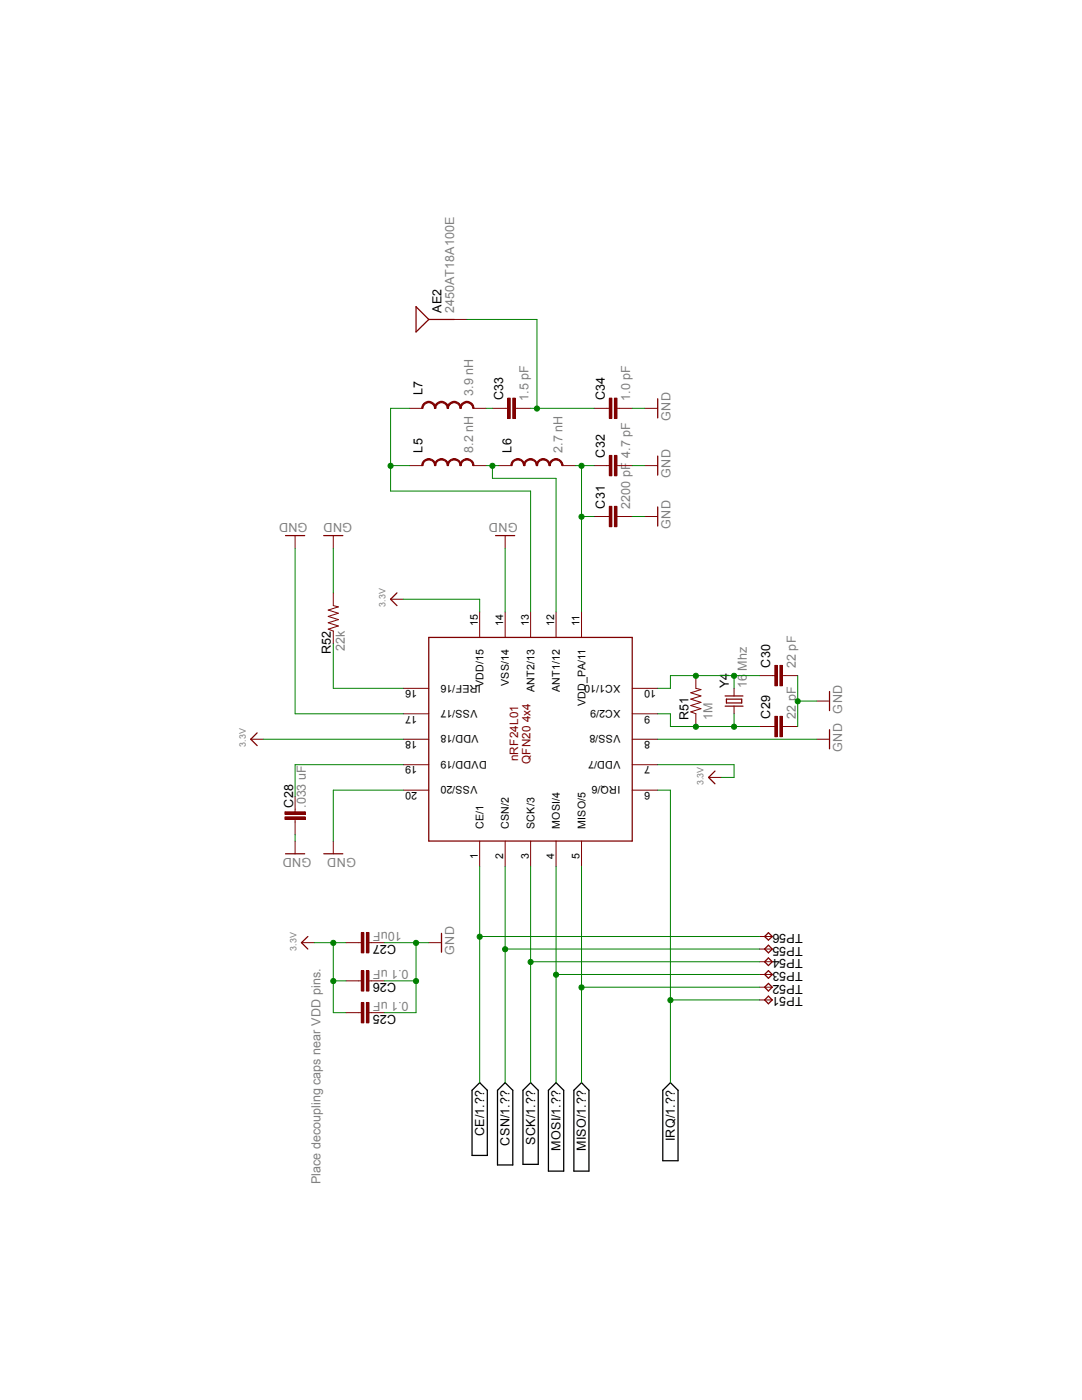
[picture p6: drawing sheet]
<svg xmlns="http://www.w3.org/2000/svg" width="216mm" height="279mm" viewBox="0 0 216 279" stroke-linecap="round" stroke-linejoin="round" font-family="sans-serif">
<path d="M95.7 216.1l1.5 1.5v13h-3v-13zM100.8 216.1l1.5 1.5v14.9h-3v-14.9zM105.9 216.1l1.5 1.5v14.8h-3v-14.8zM111 216.1l1.5 1.5v16.1h-3.1v-16.1zM114.5 217.6l1.5-1.5 1.5 1.5v16.1h-3zM133.8 216.1l1.5 1.5v14h-3.1v-14z" fill="none" stroke="#000" stroke-width=".25"/>
<path d="M83 61.2l2.6 2.6-2.6 2.5zM85.6 63.8h5" fill="none" stroke="#800000" stroke-width=".25"/>
<path d="M90.6 63.8h2.6" fill="none" stroke="#800000" stroke-width=".2"/>
<path d="M102.3 91.9l.8-.4h.2v.3a1.12 1.12 0 0 0-1.1 1.1h-.3v-.2z" fill-rule="evenodd" fill="#800000"/>
<path d="M102.3 91.9l.8-.4h.2v.3a1.12 1.12 0 0 0-1.1 1.1h-.3v-.2z" fill="none" stroke="#800000" stroke-width=".2"/>
<path d="M103.3 91.5a1.45 1.45 0 0 1 1.4 1.4h-.2a1.12 1.12 0 0 0-1.2-1.1z" fill-rule="evenodd" fill="#800000"/>
<path d="M103.3 91.5a1.45 1.45 0 0 1 1.4 1.4h-.2a1.12 1.12 0 0 0-1.2-1.1z" fill="none" stroke="#800000" stroke-width=".2"/>
<path d="M104.9 91.9l.7-.4h.3v.3a1.12 1.12 0 0 0-1.2 1.1h-.2v-.2z" fill-rule="evenodd" fill="#800000"/>
<path d="M104.9 91.9l.7-.4h.3v.3a1.12 1.12 0 0 0-1.2 1.1h-.2v-.2z" fill="none" stroke="#800000" stroke-width=".2"/>
<path d="M105.9 91.5a1.45 1.45 0 0 1 1.4 1.4h-.3a1.12 1.12 0 0 0-1.1-1.1z" fill-rule="evenodd" fill="#800000"/>
<path d="M105.9 91.5a1.45 1.45 0 0 1 1.4 1.4h-.3a1.12 1.12 0 0 0-1.1-1.1z" fill="none" stroke="#800000" stroke-width=".2"/>
<path d="M107.4 91.9l.8-.4h.2v.3a1.12 1.12 0 0 0-1.1 1.1h-.3v-.2z" fill-rule="evenodd" fill="#800000"/>
<path d="M107.4 91.9l.8-.4h.2v.3a1.12 1.12 0 0 0-1.1 1.1h-.3v-.2z" fill="none" stroke="#800000" stroke-width=".2"/>
<path d="M108.4 91.5a1.45 1.45 0 0 1 1.4 1.4h-.2a1.21 1.21 0 0 0-1.2-1.1z" fill-rule="evenodd" fill="#800000"/>
<path d="M108.4 91.5a1.45 1.45 0 0 1 1.4 1.4h-.2a1.21 1.21 0 0 0-1.2-1.1z" fill="none" stroke="#800000" stroke-width=".2"/>
<path d="M109.9 91.9l.8-.4h.3v.3a1.12 1.12 0 0 0-1.2 1.1h-.2v-.2z" fill-rule="evenodd" fill="#800000"/>
<path d="M109.9 91.9l.8-.4h.3v.3a1.12 1.12 0 0 0-1.2 1.1h-.2v-.2z" fill="none" stroke="#800000" stroke-width=".2"/>
<path d="M111 91.5a1.45 1.45 0 0 1 1.4 1.4h-.3a1.21 1.21 0 0 0-1.1-1.1z" fill-rule="evenodd" fill="#800000"/>
<path d="M99.5 92.9h2.6M111 91.5a1.45 1.45 0 0 1 1.4 1.4h-.3a1.21 1.21 0 0 0-1.1-1.1zM112.2 92.9h2.6" fill="none" stroke="#800000" stroke-width=".2"/>
<path d="M84.5 91.9l.8-.4h.3v.3a1.12 1.12 0 0 0-1.2 1.1h-.2v-.2z" fill-rule="evenodd" fill="#800000"/>
<path d="M84.5 91.9l.8-.4h.3v.3a1.12 1.12 0 0 0-1.2 1.1h-.2v-.2z" fill="none" stroke="#800000" stroke-width=".2"/>
<path d="M85.6 91.5a1.37 1.37 0 0 1 1.4 1.4h-.3a1.12 1.12 0 0 0-1.1-1.1z" fill-rule="evenodd" fill="#800000"/>
<path d="M85.6 91.5a1.37 1.37 0 0 1 1.4 1.4h-.3a1.12 1.12 0 0 0-1.1-1.1z" fill="none" stroke="#800000" stroke-width=".2"/>
<path d="M87.1 91.9l.8-.4h.2v.3a1.12 1.12 0 0 0-1.1 1.1h-.3v-.2z" fill-rule="evenodd" fill="#800000"/>
<path d="M87.1 91.9l.8-.4h.2v.3a1.12 1.12 0 0 0-1.1 1.1h-.3v-.2z" fill="none" stroke="#800000" stroke-width=".2"/>
<path d="M88.1 91.5a1.37 1.37 0 0 1 1.4 1.4h-.3a1.12 1.12 0 0 0-1.1-1.1z" fill-rule="evenodd" fill="#800000"/>
<path d="M88.1 91.5a1.37 1.37 0 0 1 1.4 1.4h-.3a1.12 1.12 0 0 0-1.1-1.1z" fill="none" stroke="#800000" stroke-width=".2"/>
<path d="M89.6 91.9l.8-.4h.2v.3a1.12 1.12 0 0 0-1.1 1.1h-.3v-.2z" fill-rule="evenodd" fill="#800000"/>
<path d="M89.6 91.9l.8-.4h.2v.3a1.12 1.12 0 0 0-1.1 1.1h-.3v-.2z" fill="none" stroke="#800000" stroke-width=".2"/>
<path d="M90.6 91.5a1.37 1.37 0 0 1 1.4 1.4h-.2a1.12 1.12 0 0 0-1.2-1.1z" fill-rule="evenodd" fill="#800000"/>
<path d="M90.6 91.5a1.37 1.37 0 0 1 1.4 1.4h-.2a1.12 1.12 0 0 0-1.2-1.1z" fill="none" stroke="#800000" stroke-width=".2"/>
<path d="M92.2 91.9l.8-.4h.2v.3a1.12 1.12 0 0 0-1.2 1.1h-.2v-.2z" fill-rule="evenodd" fill="#800000"/>
<path d="M92.2 91.9l.8-.4h.2v.3a1.12 1.12 0 0 0-1.2 1.1h-.2v-.2z" fill="none" stroke="#800000" stroke-width=".2"/>
<path d="M93.2 91.5a1.37 1.37 0 0 1 1.4 1.4h-.3a1.12 1.12 0 0 0-1.1-1.1z" fill-rule="evenodd" fill="#800000"/>
<path d="M81.7 92.9h2.6M93.2 91.5a1.37 1.37 0 0 1 1.4 1.4h-.3a1.12 1.12 0 0 0-1.1-1.1zM94.4 92.9h2.6" fill="none" stroke="#800000" stroke-width=".2"/>
<path d="M84.5 80.5l.8-.4h.3v.2a1.21 1.21 0 0 0-1.2 1.2h-.2v-.2z" fill-rule="evenodd" fill="#800000"/>
<path d="M84.5 80.5l.8-.4h.3v.2a1.21 1.21 0 0 0-1.2 1.2h-.2v-.2z" fill="none" stroke="#800000" stroke-width=".2"/>
<path d="M85.6 80.1a1.37 1.37 0 0 1 1.4 1.4h-.3a1.19 1.19 0 0 0-1.1-1.2z" fill-rule="evenodd" fill="#800000"/>
<path d="M85.6 80.1a1.37 1.37 0 0 1 1.4 1.4h-.3a1.19 1.19 0 0 0-1.1-1.2z" fill="none" stroke="#800000" stroke-width=".2"/>
<path d="M87.1 80.5l.8-.4h.2v.2a1.21 1.21 0 0 0-1.1 1.2h-.3v-.2z" fill-rule="evenodd" fill="#800000"/>
<path d="M87.1 80.5l.8-.4h.2v.2a1.21 1.21 0 0 0-1.1 1.2h-.3v-.2z" fill="none" stroke="#800000" stroke-width=".2"/>
<path d="M88.1 80.1a1.37 1.37 0 0 1 1.4 1.4h-.3a1.19 1.19 0 0 0-1.1-1.2z" fill-rule="evenodd" fill="#800000"/>
<path d="M88.1 80.1a1.37 1.37 0 0 1 1.4 1.4h-.3a1.19 1.19 0 0 0-1.1-1.2z" fill="none" stroke="#800000" stroke-width=".2"/>
<path d="M89.6 80.5l.8-.4h.2v.2a1.21 1.21 0 0 0-1.1 1.2h-.3v-.2z" fill-rule="evenodd" fill="#800000"/>
<path d="M89.6 80.5l.8-.4h.2v.2a1.21 1.21 0 0 0-1.1 1.2h-.3v-.2z" fill="none" stroke="#800000" stroke-width=".2"/>
<path d="M90.6 80.1a1.37 1.37 0 0 1 1.4 1.4h-.2a1.19 1.19 0 0 0-1.2-1.2z" fill-rule="evenodd" fill="#800000"/>
<path d="M90.6 80.1a1.37 1.37 0 0 1 1.4 1.4h-.2a1.19 1.19 0 0 0-1.2-1.2z" fill="none" stroke="#800000" stroke-width=".2"/>
<path d="M92.2 80.5l.8-.4h.2v.2a1.21 1.21 0 0 0-1.2 1.2h-.2v-.2z" fill-rule="evenodd" fill="#800000"/>
<path d="M92.2 80.5l.8-.4h.2v.2a1.21 1.21 0 0 0-1.2 1.2h-.2v-.2z" fill="none" stroke="#800000" stroke-width=".2"/>
<path d="M93.2 80.1a1.37 1.37 0 0 1 1.4 1.4h-.3a1.19 1.19 0 0 0-1.1-1.2z" fill-rule="evenodd" fill="#800000"/>
<path d="M81.7 81.5h2.6M93.2 80.1a1.37 1.37 0 0 1 1.4 1.4h-.3a1.19 1.19 0 0 0-1.1-1.2zM94.4 81.5h2.6M66.5 118.3v2.6l1 .2-2 .7 2 .6-2 .6 2 .7-2 .6 2 .6-2 .7 1 .3v2.6M138.9 134.8v2.6l1 .2-2.1 .7 2.1 .6-2.1 .6 2.1 .7-2.1 .6 2.1 .6-2.1 .7 1.1 .4v2.5" fill="none" stroke="#800000" stroke-width=".2"/>
<path d="M56.9 162h4v.5h-4z" fill-rule="evenodd" fill="#800000"/>
<path d="M56.9 162h4v.5h-4z" fill="none" stroke="#800000" stroke-width=".2"/>
<path d="M56.9 163h4v.5h-4z" fill-rule="evenodd" fill="#800000"/>
<path d="M58.9 159v3M56.9 163h4v.5h-4zM58.9 163.5v3.1" fill="none" stroke="#800000" stroke-width=".2"/>
<path d="M102.3 79.5h.5v4h-.5z" fill-rule="evenodd" fill="#800000"/>
<path d="M102.3 79.5h.5v4h-.5z" fill="none" stroke="#800000" stroke-width=".2"/>
<path d="M101.3 79.5h.5v4h-.5z" fill-rule="evenodd" fill="#800000"/>
<path d="M101.3 79.5h.5v4h-.5zM98.3 81.5h3M102.8 81.5h3.1" fill="none" stroke="#800000" stroke-width=".2"/>
<path d="M122.6 79.5h.5v4h-.5z" fill-rule="evenodd" fill="#800000"/>
<path d="M122.6 79.5h.5v4h-.5z" fill="none" stroke="#800000" stroke-width=".2"/>
<path d="M121.6 79.5h.5v4h-.5z" fill-rule="evenodd" fill="#800000"/>
<path d="M121.6 79.5h.5v4h-.5zM118.5 81.5h3.1M123.1 81.5h3.1" fill="none" stroke="#800000" stroke-width=".2"/>
<path d="M122.6 101h.5v4.1h-.5z" fill-rule="evenodd" fill="#800000"/>
<path d="M122.6 101h.5v4.1h-.5z" fill="none" stroke="#800000" stroke-width=".2"/>
<path d="M121.6 101h.5v4.1h-.5z" fill-rule="evenodd" fill="#800000"/>
<path d="M118.5 103.1h3.1M121.6 101h.5v4.1h-.5zM123.1 103.1h3.1" fill="none" stroke="#800000" stroke-width=".2"/>
<path d="M122.6 90.9h.5v4.1h-.5z" fill-rule="evenodd" fill="#800000"/>
<path d="M122.6 90.9h.5v4.1h-.5z" fill="none" stroke="#800000" stroke-width=".2"/>
<path d="M121.6 90.9h.5v4.1h-.5z" fill-rule="evenodd" fill="#800000"/>
<path d="M118.5 92.9h3.1M121.6 90.9h.5v4.1h-.5zM123.1 92.9h3.1" fill="none" stroke="#800000" stroke-width=".2"/>
<path d="M155.6 143h.5v4h-.5z" fill-rule="evenodd" fill="#800000"/>
<path d="M155.6 143h.5v4h-.5z" fill="none" stroke="#800000" stroke-width=".2"/>
<path d="M154.6 143h.5v4h-.5z" fill-rule="evenodd" fill="#800000"/>
<path d="M151.6 145h3M154.6 143h.5v4h-.5zM156.1 145h3.1" fill="none" stroke="#800000" stroke-width=".2"/>
<path d="M155.6 132.8h.5v4.1h-.5z" fill-rule="evenodd" fill="#800000"/>
<path d="M155.6 132.8h.5v4.1h-.5z" fill="none" stroke="#800000" stroke-width=".2"/>
<path d="M154.6 132.8h.5v4.1h-.5z" fill-rule="evenodd" fill="#800000"/>
<g fill="none" stroke="#800000" stroke-width=".2">
<path d="M128.7 92.9h2.5M128.7 81.5h2.5M58.9 106.9v2.5M66.5 106.9v2.5M128.7 103.1h2.5M80.5 137.4h5.1M95.7 122.1v5.1M100.8 122.1v5.1M105.9 122.1v5.1M111 122.1v5.1M116 122.1v5.1M126.2 137.4h5"/>
<path d="M146.5 137.4v1.5M151.6 134.8h3M154.6 132.8h.5v4.1h-.5zM156.1 134.8h3.1M163 139.9h2.5M80.5 152.6h5.1M80.5 157.7h5.1M80.5 147.5h5.1M80.5 142.5h5.1M126.2 152.6h5M126.2 157.7h5M126.2 147.5h5"/>
<path d="M126.2 142.5h5M146.5 140.9v1.6M58.9 167.9v2.5M95.7 167.9v5M100.8 167.9v5M105.9 167.9v5M111 167.9v5M116 167.9v5"/>
</g>
<path d="M131.2 79.6v3.8M131.2 91v3.8M57 106.9h3.8M64.6 106.9h3.8M131.2 101.2v3.8M85.6 127.2h40.6v40.7h-40.6zM144.7 138.9h3.6M144.9 139.5h3.1v.8h-3.1zM165.5 138v3.8M144.7 140.9h3.6M57 170.4h3.8" fill="none" stroke="#800000" stroke-width=".25"/>
<path d="M73.1 193.7h.5v4.1h-.5z" fill-rule="evenodd" fill="#800000"/>
<path d="M73.1 193.7h.5v4.1h-.5z" fill="none" stroke="#800000" stroke-width=".2"/>
<path d="M72.1 193.7h.5v4.1h-.5z" fill-rule="evenodd" fill="#800000"/>
<path d="M100.8 106.9v2.5M163 147.5h2.5M66.5 167.9v2.5M69 195.7h3.1M72.1 193.7h.5v4.1h-.5zM73.6 195.7h3.1M85.6 188.1h2.5" fill="none" stroke="#800000" stroke-width=".2"/>
<path d="M98.9 106.9h3.8M165.5 145.6v3.8M64.6 170.4h3.8M88.1 186.3v3.7" fill="none" stroke="#800000" stroke-width=".25"/>
<path d="M73.1 186.1h.5v4.1h-.5z" fill-rule="evenodd" fill="#800000"/>
<path d="M73.1 186.1h.5v4.1h-.5z" fill="none" stroke="#800000" stroke-width=".2"/>
<path d="M72.1 186.1h.5v4.1h-.5z" fill-rule="evenodd" fill="#800000"/>
<path d="M69 188.1h3.1M72.1 186.1h.5v4.1h-.5zM73.6 188.1h3.1" fill="none" stroke="#800000" stroke-width=".2"/>
<path d="M73.1 200.1h.5v4h-.5z" fill-rule="evenodd" fill="#800000"/>
<path d="M73.1 200.1h.5v4h-.5z" fill="none" stroke="#800000" stroke-width=".2"/>
<path d="M72.1 200.1h.5v4h-.5z" fill-rule="evenodd" fill="#800000"/>
<g fill="none" stroke="#800000" stroke-width=".2">
<path d="M77.9 119.6h2.6M50 147.5h2.6M141.4 155.2h2.5M60.2 188.1h2.5M151.6 194.5h2.5M151.6 199.6h2.5M151.6 197h2.5M151.6 186.9h2.5M151.6 191.9h2.5M151.6 189.4h2.5M69 202.1h3.1M72.1 200.1h.5v4h-.5z"/>
<path d="M73.6 202.1h3.1"/>
</g>
<path d="M79.2 118.3l-1.3 1.3 1.3 1.3M51.3 146.3l-1.3 1.2 1.3 1.3M142.7 153.9l-1.3 1.3 1.3 1.2M61.4 186.9l-1.2 1.2 1.2 1.3M153.3 193.7l.8 .8-.8 .7-.7-.7zM153.3 198.8l.8 .8-.8 .7-.7-.7zM153.3 196.3l.8 .7-.8 .8-.7-.8zM153.3 186.1l.8 .8-.8 .7-.7-.7zM153.3 191.2l.8 .7-.8 .8-.7-.8zM153.3 188.6l.8 .8-.8 .8-.7-.8z" fill="none" stroke="#800000" stroke-width=".25"/>
<path d="M95.7 172.9v43.2M95.7 186.9h55.9" fill="none" stroke="#008000" stroke-width=".2"/>
<circle cx="95.7" cy="186.9" r=".51" fill="#008000"/>
<g fill="none" stroke="#008000" stroke-width=".2">
<path d="M100.8 172.9v43.2M100.8 189.4h50.8"/>
<circle cx="95.7" cy="186.9" r=".51"/>
</g>
<circle cx="100.8" cy="189.4" r=".51" fill="#008000"/>
<g fill="none" stroke="#008000" stroke-width=".2">
<path d="M105.9 172.9v43.2M105.9 191.9h45.7"/>
<circle cx="100.8" cy="189.4" r=".51"/>
</g>
<circle cx="105.9" cy="192" r=".51" fill="#008000"/>
<g fill="none" stroke="#008000" stroke-width=".2">
<path d="M111 172.9v43.2M111 194.5h40.6"/>
<circle cx="105.9" cy="192" r=".51"/>
</g>
<circle cx="111" cy="194.5" r=".51" fill="#008000"/>
<g fill="none" stroke="#008000" stroke-width=".2">
<path d="M116 172.9v43.2M116 197h35.6"/>
<circle cx="111" cy="194.5" r=".51"/>
</g>
<circle cx="116" cy="197.1" r=".51" fill="#008000"/>
<g fill="none" stroke="#008000" stroke-width=".2">
<path d="M131.2 157.7h2.6v58.4M133.8 199.6h17.8"/>
<circle cx="116" cy="197.1" r=".51"/>
</g>
<circle cx="133.8" cy="199.6" r=".51" fill="#008000"/>
<g fill="none" stroke="#008000" stroke-width=".2">
<path d="M131.2 142.5h2.6v2.5h17.8M146.5 142.5v2.5"/>
<circle cx="133.8" cy="199.6" r=".51"/>
</g>
<circle cx="146.5" cy="145" r=".51" fill="#008000"/>
<circle cx="146.5" cy="145" r=".51" fill="none" stroke="#008000" stroke-width=".2"/>
<circle cx="138.8" cy="145" r=".51" fill="#008000"/>
<g fill="none" stroke="#008000" stroke-width=".2">
<path d="M146.5 134.8v2.6M151.6 134.8h-17.8v2.6h-2.6"/>
<circle cx="138.8" cy="145" r=".51"/>
</g>
<circle cx="146.5" cy="134.9" r=".51" fill="#008000"/>
<circle cx="146.5" cy="134.9" r=".51" fill="none" stroke="#008000" stroke-width=".2"/>
<circle cx="138.8" cy="134.9" r=".51" fill="#008000"/>
<g fill="none" stroke="#008000" stroke-width=".2">
<path d="M77.9 92.9h3.8M81.7 81.5h-3.8v16.5h28v24.1"/>
<circle cx="138.8" cy="134.9" r=".51"/>
</g>
<circle cx="77.9" cy="93" r=".51" fill="#008000"/>
<g fill="none" stroke="#008000" stroke-width=".2">
<path d="M97 92.9h2.5M98.3 92.9v2.6h12.7v26.6M66.5 128.5v8.9h14M80.5 152.6h-21.6v6.4"/>
<circle cx="77.9" cy="93" r=".51"/>
</g>
<circle cx="98.3" cy="93" r=".51" fill="#008000"/>
<g fill="none" stroke="#008000" stroke-width=".2">
<path d="M93.2 63.8h13.9v17.7M105.9 81.5h12.6"/>
<circle cx="98.3" cy="93" r=".51"/>
</g>
<circle cx="107.1" cy="81.5" r=".51" fill="#008000"/>
<g fill="none" stroke="#008000" stroke-width=".2">
<path d="M126.2 81.5h2.5M100.8 109.4v12.7M126.2 103.1h2.5M159.2 139.9v5.1M80.5 157.7h-14v10.2M131.2 147.5h31.8"/>
<circle cx="107.1" cy="81.5" r=".51"/>
</g>
<circle cx="159.2" cy="140" r=".51" fill="#008000"/>
<g fill="none" stroke="#008000" stroke-width=".2">
<path d="M126.2 92.9h2.5M58.9 109.4v33.1h21.6M66.5 109.4v8.9M159.2 134.8v5.1h3.8M58.9 166.6v1.3M76.7 188.1h8.9M83 188.1v14"/>
<circle cx="159.2" cy="140" r=".51"/>
</g>
<circle cx="83" cy="188.2" r=".51" fill="#008000"/>
<g fill="none" stroke="#008000" stroke-width=".2">
<path d="M76.7 195.7h6.3M76.7 202.1h6.3"/>
<circle cx="83" cy="188.2" r=".51"/>
</g>
<circle cx="83" cy="195.8" r=".51" fill="#008000"/>
<g fill="none" stroke="#008000" stroke-width=".2">
<path d="M97 81.5h1.3M114.8 92.9h1.2v29.2M116 103.1h2.5"/>
<circle cx="83" cy="195.8" r=".51"/>
</g>
<circle cx="116" cy="103.1" r=".51" fill="#008000"/>
<g fill="none" stroke="#008000" stroke-width=".2">
<path d="M116 92.9h2.5"/>
<circle cx="116" cy="103.1" r=".51"/>
</g>
<circle cx="116" cy="93" r=".51" fill="#008000"/>
<g fill="none" stroke="#008000" stroke-width=".2">
<path d="M62.7 188.1h6.3M66.5 188.1v14"/>
<circle cx="116" cy="93" r=".51"/>
</g>
<circle cx="66.5" cy="188.2" r=".51" fill="#008000"/>
<g fill="none" stroke="#008000" stroke-width=".2">
<path d="M66.5 195.7h2.5M66.5 202.1h2.5"/>
<circle cx="66.5" cy="188.2" r=".51"/>
</g>
<circle cx="66.5" cy="195.8" r=".51" fill="#008000"/>
<g fill="none" stroke="#008000" stroke-width=".2">
<path d="M80.5 119.6h15.2v2.5M52.6 147.5h27.9M131.2 152.6h15.3v2.6h-2.6"/>
<circle cx="66.5" cy="195.8" r=".51"/>
</g>
<g font-size="2.5">
<text x="88.1" y="62.4" transform="rotate(-90 88.1 62.4)">AE2</text>
<text x="84.3" y="78.9" transform="rotate(-90 84.3 78.9)">L7</text>
<text x="100.4" y="79.9" transform="rotate(-90 100.4 79.9)">C33</text>
<text x="120.7" y="79.9" transform="rotate(-90 120.7 79.9)">C34</text>
<text x="84.3" y="90.3" transform="rotate(-90 84.3 90.3)">L5</text>
<text x="102.1" y="90.3" transform="rotate(-90 102.1 90.3)">L6</text>
<text x="120.7" y="91.3" transform="rotate(-90 120.7 91.3)">C32</text>
<text x="120.7" y="101.5" transform="rotate(-90 120.7 101.5)">C31</text>
<text x="66" y="130.6" transform="rotate(-90 66 130.6)">R52</text>
<text x="145.4" y="137.3" transform="rotate(-90 145.4 137.3)">Y4</text>
<text x="153.7" y="133.3" transform="rotate(-90 153.7 133.3)">C30</text>
<text x="137.4" y="143.7" transform="rotate(-90 137.4 143.7)">R51</text>
<text x="153.7" y="143.4" transform="rotate(-90 153.7 143.4)">C29</text>
<text x="58.5" y="161.2" transform="rotate(-90 58.5 161.2)">C28</text>
<text x="79" y="188.5" transform="rotate(-180 79 188.5)">C27</text>
<text x="160.2" y="186.4" transform="rotate(-180 160.2 186.4)">TP56</text>
<text x="160.2" y="191.4" transform="rotate(-180 160.2 191.4)">TP54</text>
<text x="160.2" y="188.9" transform="rotate(-180 160.2 188.9)">TP55</text>
<text x="79" y="196.1" transform="rotate(-180 79 196.1)">C26</text>
<text x="160.2" y="194" transform="rotate(-180 160.2 194)">TP53</text>
<text x="160.2" y="196.5" transform="rotate(-180 160.2 196.5)">TP52</text>
<text x="79" y="202.5" transform="rotate(-180 79 202.5)">C25</text>
<text x="160.2" y="199.1" transform="rotate(-180 160.2 199.1)">TP51</text>
<text x="96.6" y="226.7" transform="rotate(-90 96.6 226.7)">CE/1.??</text>
<text x="134.7" y="227.8" transform="rotate(-90 134.7 227.8)">IRQ/1.??</text>
<text x="101.7" y="228.6" transform="rotate(-90 101.7 228.6)">CSN/1.??</text>
<text x="106.8" y="228.5" transform="rotate(-90 106.8 228.5)">SCK/1.??</text>
<text x="111.8" y="229.7" transform="rotate(-90 111.8 229.7)">MOSI/1.??</text>
<text x="116.9" y="229.7" transform="rotate(-90 116.9 229.7)">MISO/1.??</text>
</g>
<g font-size="2.5" fill="#808080">
<text x="90.6" y="62.5" transform="rotate(-90 90.6 62.5)">2450AT18A100E</text>
<text x="94.4" y="78.9" transform="rotate(-90 94.4 78.9)">3.9 nH</text>
<text x="105.5" y="80" transform="rotate(-90 105.5 80)">1.5 pF</text>
<text x="125.8" y="80" transform="rotate(-90 125.8 80)">1.0 pF</text>
<text x="133.8" y="84" transform="rotate(-90 133.8 84)">GND</text>
<text x="94.4" y="90.4" transform="rotate(-90 94.4 90.4)">8.2 nH</text>
<text x="112.2" y="90.4" transform="rotate(-90 112.2 90.4)">2.7 nH</text>
<text x="125.8" y="91.4" transform="rotate(-90 125.8 91.4)">4.7 pF</text>
<text x="133.8" y="95.4" transform="rotate(-90 133.8 95.4)">GND</text>
<text x="125.8" y="101.5" transform="rotate(-90 125.8 101.5)">2200 pF</text>
<text x="61.4" y="104.4" transform="rotate(-180 61.4 104.4)">GND</text>
<text x="70.3" y="104.4" transform="rotate(-180 70.3 104.4)">GND</text>
<text x="103.3" y="104.4" transform="rotate(-180 103.3 104.4)">GND</text>
<text x="133.8" y="105.6" transform="rotate(-90 133.8 105.6)">GND</text>
<text x="68.8" y="130" transform="rotate(-90 68.8 130)">22k</text>
<text x="149" y="137.4" transform="rotate(-90 149 137.4)">16 Mhz</text>
<text x="158.8" y="133.3" transform="rotate(-90 158.8 133.3)">22 pF</text>
<text x="142.1" y="143.7" transform="rotate(-90 142.1 143.7)">1M</text>
<text x="158.8" y="143.5" transform="rotate(-90 158.8 143.5)">22 pF</text>
<text x="168.1" y="142.4" transform="rotate(-90 168.1 142.4)">GND</text>
<text x="168.1" y="150" transform="rotate(-90 168.1 150)">GND</text>
<text x="61" y="161.2" transform="rotate(-90 61 161.2)">.033 uF</text>
<text x="62.1" y="171.2" transform="rotate(-180 62.1 171.2)">GND</text>
<text x="71" y="171.2" transform="rotate(-180 71 171.2)">GND</text>
<text x="80.2" y="186" transform="rotate(-180 80.2 186)">10uF</text>
<text x="90.6" y="190.7" transform="rotate(-90 90.6 190.7)">GND</text>
<text x="81.5" y="193.6" transform="rotate(-180 81.5 193.6)">0.1 uF</text>
<text x="81.5" y="199.9" transform="rotate(-180 81.5 199.9)">0.1 uF</text>
<text x="64" y="236.3" transform="rotate(-90 64 236.3)">Place decoupling caps near VDD pins.</text>
</g>
<g font-size="2.3" fill="#800000">
<text x="103.4" y="152" transform="rotate(-90 103.4 152)">nRF24L01</text>
<text x="105.9" y="152.6" transform="rotate(-90 105.9 152.6)">QFN20 4x4</text>
</g>
<g font-size="2.1">
<text x="95.3" y="124.9" transform="rotate(-90 95.3 124.9)">15</text>
<text x="100.4" y="124.9" transform="rotate(-90 100.4 124.9)">14</text>
<text x="105.5" y="124.9" transform="rotate(-90 105.5 124.9)">13</text>
<text x="110.6" y="124.9" transform="rotate(-90 110.6 124.9)">12</text>
<text x="115.7" y="124.9" transform="rotate(-90 115.7 124.9)">11</text>
<text x="83.2" y="137.7" transform="rotate(-180 83.2 137.7)">16</text>
<text x="96" y="136.6" transform="rotate(-180 96 136.6)">IREF/16</text>
<text x="96.5" y="137.2" transform="rotate(-90 96.5 137.2)">VDD/15</text>
<text x="101.6" y="136.9" transform="rotate(-90 101.6 136.9)">VSS/14</text>
<text x="123.8" y="136.6" transform="rotate(-180 123.8 136.6)">XC1/10</text>
<text x="130.9" y="137.7" transform="rotate(-180 130.9 137.7)">10</text>
<text x="83.2" y="142.8" transform="rotate(-180 83.2 142.8)">17</text>
<text x="95.3" y="141.7" transform="rotate(-180 95.3 141.7)">VSS/17</text>
<text x="106.6" y="138.1" transform="rotate(-90 106.6 138.1)">ANT2/13</text>
<text x="111.7" y="138.1" transform="rotate(-90 111.7 138.1)">ANT1/12</text>
<text x="116.8" y="141" transform="rotate(-90 116.8 141)">VDD_PA/11</text>
<text x="123.8" y="141.7" transform="rotate(-180 123.8 141.7)">XC2/9</text>
<text x="129.7" y="142.8" transform="rotate(-180 129.7 142.8)">9</text>
<text x="83.2" y="147.9" transform="rotate(-180 83.2 147.9)">18</text>
<text x="95.5" y="146.8" transform="rotate(-180 95.5 146.8)">VDD/18</text>
<text x="123.8" y="146.8" transform="rotate(-180 123.8 146.8)">VSS/8</text>
<text x="129.7" y="147.9" transform="rotate(-180 129.7 147.9)">8</text>
<text x="83.2" y="153" transform="rotate(-180 83.2 153)">19</text>
<text x="97.1" y="151.9" transform="rotate(-180 97.1 151.9)">DVDD/19</text>
<text x="123.8" y="151.9" transform="rotate(-180 123.8 151.9)">VDD/7</text>
<text x="129.7" y="153" transform="rotate(-180 129.7 153)">7</text>
<text x="83.2" y="158" transform="rotate(-180 83.2 158)">20</text>
<text x="95.3" y="156.9" transform="rotate(-180 95.3 156.9)">VSS/20</text>
<text x="123.8" y="156.9" transform="rotate(-180 123.8 156.9)">IRQ/6</text>
<text x="129.7" y="158" transform="rotate(-180 129.7 158)">6</text>
<text x="96.5" y="165.5" transform="rotate(-90 96.5 165.5)">CE/1</text>
<text x="101.6" y="165.5" transform="rotate(-90 101.6 165.5)">CSN/2</text>
<text x="106.6" y="165.5" transform="rotate(-90 106.6 165.5)">SCK/3</text>
<text x="111.7" y="165.5" transform="rotate(-90 111.7 165.5)">MOSI/4</text>
<text x="116.8" y="165.5" transform="rotate(-90 116.8 165.5)">MISO/5</text>
<text x="95.3" y="171.4" transform="rotate(-90 95.3 171.4)">1</text>
<text x="100.4" y="171.4" transform="rotate(-90 100.4 171.4)">2</text>
<text x="105.5" y="171.4" transform="rotate(-90 105.5 171.4)">3</text>
<text x="110.6" y="171.4" transform="rotate(-90 110.6 171.4)">4</text>
<text x="115.7" y="171.4" transform="rotate(-90 115.7 171.4)">5</text>
</g>
<g font-size="1.8" fill="#808080">
<text x="76.9" y="121.1" transform="rotate(-90 76.9 121.1)">3.3V</text>
<text x="49" y="149.1" transform="rotate(-90 49 149.1)">3.3V</text>
<text x="140.4" y="156.7" transform="rotate(-90 140.4 156.7)">3.3V</text>
<text x="59.1" y="189.7" transform="rotate(-90 59.1 189.7)">3.3V</text>
</g>
</svg>
